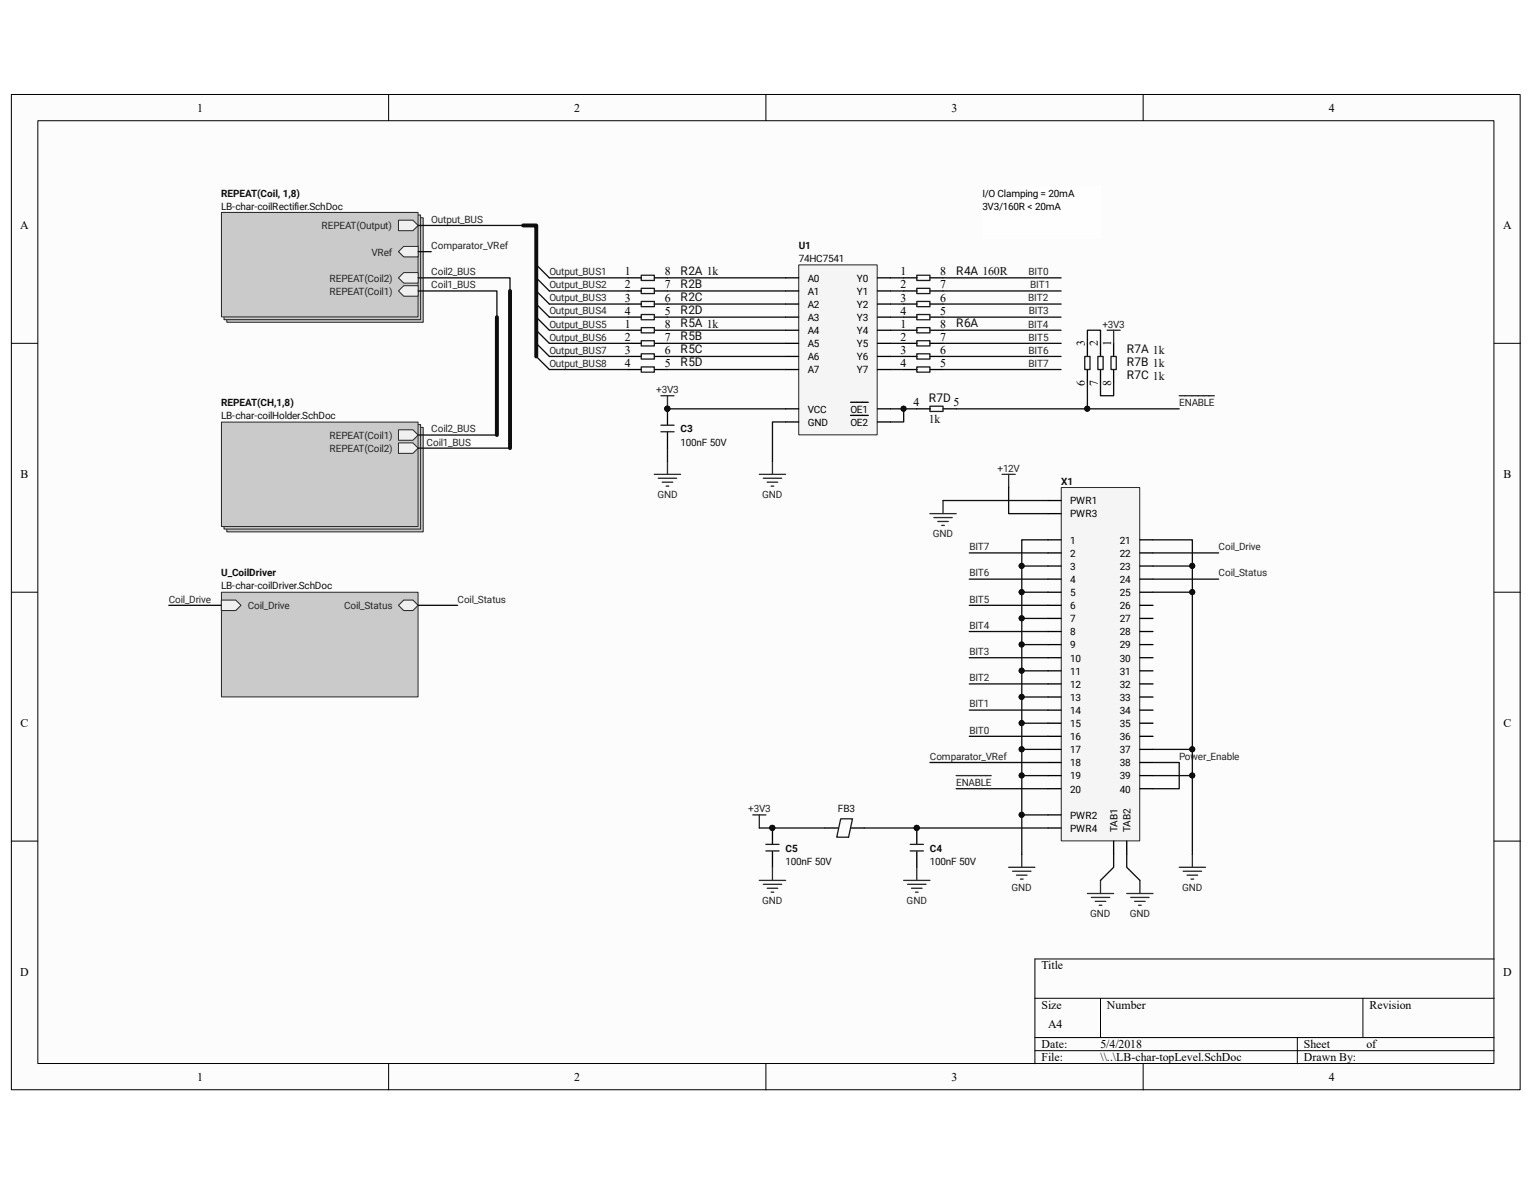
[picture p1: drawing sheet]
<svg xmlns="http://www.w3.org/2000/svg" width="279mm" height="216mm" viewBox="0 0 279 216" stroke-linecap="round" stroke-linejoin="round" font-family="sans-serif">
<path d="M2.1 17.3h275.1v181.4h-275.1z" fill="#fcfcfc"/>
<path d="M2.1 17.2h275.1v181.5h-275.1z" fill="none" stroke="#000" stroke-width=".18"/>
<path d="M6.9 22.1h265.6v171.8h-265.6z" fill="#fcfcfc"/>
<g fill="none" stroke="#000" stroke-width=".18">
<path d="M70.9 17.2v4.8M139.7 17.2v4.8M208.5 17.2v4.8M6.9 22h265.6v171.9h-265.6zM2.1 62.6h4.8M272.5 62.6h4.8M2.1 108h4.8M272.5 108h4.8M2.1 153.4h4.8M272.5 153.4h4.8M272.5 174.9h-83.8v19.1M70.9 194v4.8"/>
<path d="M139.7 194v4.8M188.7 182h83.8M188.7 189.2h83.8M188.7 191.6h83.8M200.7 182v7.2M208.5 194v4.8M236.6 189.2v4.8M248.6 182v7.2"/>
</g>
<g fill="none" stroke="#000" stroke-width=".24">
<path d="M114.6 50.7h2.3M114.6 53.1h2.3M114.6 55.4h2.3M114.6 57.8h2.3M119.3 50.7h2.4M119.3 53.1h2.4M119.3 55.4h2.4M119.3 57.8h2.4M164.8 50.7h2.4M164.8 53.1h2.4M164.8 55.4h2.4M164.8 57.8h2.4"/>
<path d="M169.6 50.7h2.4M169.6 53.1h2.4M169.6 55.4h2.4M169.6 57.8h2.4M114.6 60.2h2.3M114.6 62.6h2.3M114.6 65h2.3M114.6 67.4h2.3M119.3 60.2h2.4M119.3 62.6h2.4M119.3 65h2.4M119.3 67.4h2.4"/>
<path d="M121.7 74.6v2.8M121.7 78.9v2.8M164.8 60.2h2.4M164.8 62.6h2.4M164.8 65h2.4M164.8 67.4h2.4M167.2 74.6h2.4M169.6 60.2h2.4M169.6 62.6h2.4M169.6 65h2.4M169.6 67.4h2.4M172 74.6h2.4"/>
<path d="M198.3 62.6v2.4M198.3 67.4v2.4M200.7 62.6v2.4M200.7 67.4v2.4M203.1 62.6v2.4M203.1 67.4v2.4"/>
</g>
<g fill="none" stroke="#1c1c1c" stroke-width=".24">
<path d="M116.9 50.2h2.4v.9h-2.4zM116.9 52.6h2.4v.9h-2.4zM116.9 55h2.4v.9h-2.4zM116.9 57.4h2.4v.9h-2.4zM116.9 59.7h2.4v1h-2.4zM167.2 50.2h2.4v.9h-2.4zM167.2 52.6h2.4v.9h-2.4zM167.2 55h2.4v.9h-2.4zM167.2 57.4h2.4v.9h-2.4zM167.2 59.7h2.4v1h-2.4zM116.9 62.1h2.4v1h-2.4zM116.9 64.5h2.4v1h-2.4z"/>
<path d="M116.9 66.9h2.4v1h-2.4zM120.5 77.5h2.4M120.5 78.7h2.4M167.2 62.1h2.4v1h-2.4zM167.2 64.5h2.4v1h-2.4zM167.2 66.9h2.4v1h-2.4zM169.6 74.1h2.4v.9h-2.4zM197.8 65h1v2.4h-1zM200.2 65h1v2.4h-1zM202.6 65h1v2.4h-1z"/>
</g>
<path d="M119.3 86.5h4.8M120.1 87.2h3.3M120.8 87.9h1.9M121.5 88.6h.5M121.7 84.1v2.4M138.5 86.5h4.8M139.2 87.2h3.4M139.9 87.9h1.9M140.6 88.6h.5M140.9 84.1v2.4" fill="none" stroke="#262626" stroke-width=".24"/>
<circle cx="121.7" cy="74.5" r=".45" fill="#0e0e0e" stroke="#0e0e0e" stroke-width=".18"/>
<path d="M145.7 48.3h14.3v31h-14.3z" fill="#f5f5f5"/>
<path d="M145.7 48.3h14.3v31h-14.3z" fill="none" stroke="#262626" stroke-width=".18"/>
<g fill="none" stroke="#000" stroke-width=".24">
<path d="M143.3 50.7h2.4M143.3 53.1h2.4M143.3 55.4h2.4M143.3 57.8h2.4M160 50.7h2.4M160 53.1h2.4M160 55.4h2.4M160 57.8h2.4M143.3 74.6h2.4M143.3 60.2h2.4M143.3 62.6h2.4M143.3 65h2.4"/>
<path d="M143.3 67.4h2.4M143.3 76.9h2.4M155.1 73.4h3.2M155.1 75.7h3.2M160 74.6h2.4M160 60.2h2.4M160 62.6h2.4M160 65h2.4M160 67.4h2.4M160 76.9h2.4"/>
</g>
<path d="M120.5 72.2h2.4M121.7 72.2v2.4M201.9 60.2h2.4M203.1 60.2v2.4" fill="none" stroke="#262626" stroke-width=".24"/>
<circle cx="121.7" cy="74.5" r=".45" fill="#0e0e0e" stroke="#0e0e0e" stroke-width=".18"/>
<path d="M41.4 39.8h35.8v19h-35.8z" fill="#cacaca"/>
<path d="M41.4 39.7h35.8v19.1h-35.8z" fill="none" stroke="#262626" stroke-width=".18"/>
<path d="M40.9 39.2h35.8v19.1h-35.8z" fill="#cacaca"/>
<path d="M40.9 39.2h35.8v19.1h-35.8z" fill="none" stroke="#262626" stroke-width=".18"/>
<path d="M40.4 38.8h35.8v19h-35.8z" fill="#cacaca"/>
<path d="M40.4 38.7h35.8v19.1h-35.8z" fill="none" stroke="#262626" stroke-width=".18"/>
<path d="M72.7 40.2h2.6l1 .9-1 1h-2.6z" fill-rule="evenodd" fill="#f0f0f0"/>
<path d="M72.7 40.2h2.6l1 .9-1 1h-2.6z" fill="none" stroke="#262626" stroke-width=".18"/>
<path d="M73.6 44.9h2.7v1.9h-2.7l-.9-.9z" fill-rule="evenodd" fill="#f0f0f0"/>
<path d="M73.6 44.9h2.7v1.9h-2.7l-.9-.9z" fill="none" stroke="#262626" stroke-width=".18"/>
<path d="M73.6 52.1h2.7v1.9h-2.7l-.9-.9z" fill-rule="evenodd" fill="#f0f0f0"/>
<path d="M73.6 52.1h2.7v1.9h-2.7l-.9-.9z" fill="none" stroke="#262626" stroke-width=".18"/>
<path d="M73.6 49.7h2.7v1.9h-2.7l-.9-.9z" fill-rule="evenodd" fill="#f0f0f0"/>
<path d="M73.6 49.7h2.7v1.9h-2.7l-.9-.9z" fill="none" stroke="#262626" stroke-width=".18"/>
<path d="M97.8 57.8l2.4 2.4M97.8 55.4l2.4 2.4M97.8 53.1l2.4 2.3M97.8 50.7l2.4 2.4M97.8 48.3l2.4 2.4M97.8 65l2.4 2.4M97.8 62.6l2.4 2.4M97.8 60.2l2.4 2.4" fill="none" stroke="#0e0e0e" stroke-width=".24"/>
<path d="M215.1 72.2h6.4" fill="none" stroke="#262626" stroke-width=".24"/>
<path d="M193.6 88.9h14.3v64.4h-14.3z" fill="#f5f5f5"/>
<path d="M193.5 88.9h14.4v64.4h-14.4z" fill="none" stroke="#262626" stroke-width=".18"/>
<g fill="none" stroke="#000" stroke-width=".24">
<path d="M191.1 98.4h2.4M191.1 93.7h2.4M191.1 91.3h2.4M207.9 98.4h2.4M191.1 100.8h2.4M191.1 103.2h2.4M191.1 105.6h2.4M191.1 108h2.4M191.1 110.4h2.4M191.1 112.8h2.4M191.1 115.2h2.4M191.1 117.5h2.4"/>
<path d="M191.1 119.9h2.4M207.9 100.8h2.4M207.9 103.2h2.4M207.9 105.6h2.4M207.9 108h2.4M207.9 110.4h2.4M207.9 112.8h2.4M207.9 115.2h2.4M207.9 117.5h2.4M207.9 119.9h2.4M191.1 122.3h2.4M191.1 124.7h2.4"/>
<path d="M191.1 127.1h2.4M191.1 129.5h2.4M191.1 131.9h2.4M191.1 134.3h2.4M191.1 136.7h2.4M191.1 139h2.4M207.9 122.3h2.4M207.9 124.7h2.4M207.9 127.1h2.4M207.9 129.5h2.4M207.9 131.9h2.4M207.9 134.3h2.4"/>
<path d="M207.9 136.7h2.4M207.9 139h2.4M191.1 141.4h2.4M191.1 143.8h2.4M191.1 148.6h2.4M191.1 151h2.4M203.1 153.4v2.4M205.5 153.4v2.4M207.9 141.4h2.4M207.9 143.8h2.4"/>
</g>
<path d="M137.3 148.6h2.4M138.5 148.6v2.4M184 158.1h4.7M184.7 158.9h3.3M185.4 159.6h1.9M186.3 155.8v2.3M186.1 160.3h.5" fill="none" stroke="#262626" stroke-width=".24"/>
<path d="M41.4 78h35.8v19h-35.8z" fill="#cacaca"/>
<path d="M41.4 77.9h35.8v19.1h-35.8z" fill="none" stroke="#262626" stroke-width=".18"/>
<path d="M40.9 77.5h35.8v19h-35.8z" fill="#cacaca"/>
<path d="M40.9 77.4h35.8v19.1h-35.8z" fill="none" stroke="#262626" stroke-width=".18"/>
<path d="M40.4 77h35.8v19h-35.8z" fill="#cacaca"/>
<path d="M40.4 77h35.8v19h-35.8z" fill="none" stroke="#262626" stroke-width=".18"/>
<path d="M72.7 78.4h2.6l1 .9-1 1h-2.6z" fill-rule="evenodd" fill="#f0f0f0"/>
<path d="M72.7 78.4h2.6l1 .9-1 1h-2.6z" fill="none" stroke="#262626" stroke-width=".18"/>
<path d="M72.7 80.8h2.6l1 .9-1 1h-2.6z" fill-rule="evenodd" fill="#f0f0f0"/>
<path d="M72.7 80.8h2.6l1 .9-1 1h-2.6z" fill="none" stroke="#262626" stroke-width=".18"/>
<path d="M140.9 151v2.8M140.9 155.3v2.8M150.5 151h2.3M155.2 151h2.4M167.2 151v2.8M167.2 155.3v2.8" fill="none" stroke="#000" stroke-width=".24"/>
<g fill="#0e0e0e" stroke="#0e0e0e" stroke-width=".18">
<circle cx="167.2" cy="151" r=".45"/>
<circle cx="140.9" cy="151" r=".45"/>
</g>
<path d="M139.7 154h2.4M139.7 155.2h2.4M153.3 149.3h2.2l-.7 3.4h-2.2zM166 154h2.4M166 155.2h2.4" fill="none" stroke="#1c1c1c" stroke-width=".24"/>
<g fill="none" stroke="#262626" stroke-width=".24">
<path d="M169.6 93.7h4.8M170.3 94.4h3.4M171 95.1h1.9M171.7 95.8h.5M172 91.3v2.4M182.8 86.5h2.4M184 86.5v2.4M140.9 158.1v2.4M167.2 158.1v2.4M138.5 160.5h4.8M139.2 161.3h3.4M139.9 162h1.9"/>
<path d="M140.6 162.7h.5M164.8 160.5h4.8M165.5 161.3h3.4M166.2 162h2M167 162.7h.4M198.3 162.9h4.8M199 163.6h3.4M199.7 164.4h2M200.5 165.1h.4M200.7 160.5v2.4M205.5 162.9h4.8M206.2 163.6h3.4"/>
<path d="M206.9 164.4h1.9M207.6 165.1h.5M207.9 160.5v2.4"/>
</g>
<path d="M40.4 108h35.8v19.1h-35.8z" fill="#cacaca"/>
<path d="M40.4 108h35.8v19.1h-35.8z" fill="none" stroke="#262626" stroke-width=".18"/>
<path d="M40.4 109.4h2.6l1 1-1 .9h-2.6z" fill-rule="evenodd" fill="#f0f0f0"/>
<path d="M40.4 109.4h2.6l1 1-1 .9h-2.6z" fill="none" stroke="#262626" stroke-width=".18"/>
<path d="M72.7 110.4l.9-1h1.7l1 1-1 .9h-1.7z" fill-rule="evenodd" fill="#f0f0f0"/>
<path d="M72.7 110.4l.9-1h1.7l1 1-1 .9h-1.7z" fill="none" stroke="#262626" stroke-width=".18"/>
<path d="M174.4 141.4h6.4M215.1 158.1h4.8M215.8 158.9h3.3M216.5 159.6h1.9M217.5 155.8v2.3M217.2 160.3h.5" fill="none" stroke="#262626" stroke-width=".24"/>
<path d="M179.2 34h21.5v9.5h-21.5z" fill="#fefefe"/>
<path d="M179.2 34h21.5v9.5h-21.5z" fill="none" stroke="#fefefe" stroke-width=".18"/>
<g fill="none" stroke="#0e0e0e" stroke-width=".24">
<path d="M76.3 53.1h14.3v4.7M76.3 50.7h16.7v2.4M76.3 41.1h19.1M76.3 45.9h2.4M100.2 57.8h14.4M100.2 55.4h14.4M100.2 53.1h14.4M100.2 50.7h14.4M121.7 57.8h21.6M121.7 55.4h21.6M121.7 53.1h21.6M121.7 50.7h21.6"/>
<path d="M162.4 57.8h2.4M162.4 55.4h2.4M162.4 53.1h2.4M162.4 50.7h2.4M172 57.8h21.5M172 55.4h21.5M172 53.1h21.5M172 50.7h21.5M76.3 79.3h14.3M100.2 67.4h14.4M100.2 65h14.4M100.2 62.6h14.4"/>
<path d="M100.2 60.2h14.4M121.7 67.4h21.6M121.7 65h21.6M121.7 62.6h21.6M121.7 60.2h21.6M121.7 74.6h21.6M143.3 76.9h-2.4v7.2M162.4 74.6h4.8M162.4 67.4h2.4M162.4 65h2.4M162.4 62.6h2.4M162.4 60.2h2.4"/>
<path d="M164.8 74.6v2.3h-2.4M172 67.4h21.5M172 65h21.5M172 62.6h21.5M172 60.2h21.5M174.4 74.6h40.7M198.3 62.6v-2.4h2.4v2.4M198.3 69.8v4.8M200.7 69.8v2.4h2.4v-2.4M76.3 81.7h16.7M121.7 81.7v2.4M172 91.3h19.1"/>
<path d="M184 88.9v4.8h7.1M191.1 98.4h-4.8v57.4M210.3 98.4h7.2v57.4M30.8 110.4h9.6M76.3 110.4h7.1M176.8 100.8h14.3M176.8 105.6h14.3M176.8 110.4h14.3M176.8 115.2h14.3M176.8 119.9h14.3M186.3 103.2h4.8M186.3 108h4.8"/>
<path d="M186.3 112.8h4.8M186.3 117.5h4.8M210.3 103.2h7.2M210.3 108h7.2M210.3 100.8h11.9M210.3 105.6h11.9M169.6 139h21.5M176.8 124.7h14.3M176.8 129.5h14.3M176.8 134.3h14.3M186.3 122.3h4.8M186.3 127.1h4.8"/>
<path d="M186.3 131.9h4.8M186.3 136.7h4.8M210.3 139h4.8v4.8h-4.8M210.3 136.7h7.2M138.5 151h12M157.6 151h33.5M174.4 143.8h16.7M186.3 141.4h4.8M186.3 148.6h4.8M203.1 155.8v2.3l-2.4 2.4M205.5 155.8v2.3l2.4 2.4M210.3 141.4h7.2"/>
</g>
<g fill="#0e0e0e" stroke="#0e0e0e" stroke-width=".18">
<circle cx="198.3" cy="74.5" r=".45"/>
<circle cx="164.8" cy="74.5" r=".45"/>
<circle cx="186.3" cy="103.2" r=".45"/>
<circle cx="186.3" cy="108" r=".45"/>
<circle cx="186.3" cy="112.7" r=".45"/>
<circle cx="186.3" cy="117.5" r=".45"/>
<circle cx="186.3" cy="122.3" r=".45"/>
<circle cx="186.3" cy="127.1" r=".45"/>
<circle cx="186.3" cy="131.9" r=".45"/>
<circle cx="186.3" cy="136.6" r=".45"/>
<circle cx="186.3" cy="141.4" r=".45"/>
<circle cx="167.2" cy="151" r=".45"/>
<circle cx="186.3" cy="148.6" r=".45"/>
<circle cx="217.4" cy="103.2" r=".45"/>
<circle cx="217.4" cy="108" r=".45"/>
<circle cx="217.4" cy="141.4" r=".45"/>
<circle cx="217.4" cy="136.6" r=".45"/>
<circle cx="121.7" cy="74.5" r=".45"/>
<circle cx="140.9" cy="151" r=".45"/>
</g>
<path d="M90.6 57.8v21.5M93 53.1v28.6M95.4 41.1h2.4v23.9" fill="none" stroke="#0e0e0e" stroke-width=".72"/>
<g font-size="2.2">
<text x="35.9" y="20.4">1</text>
<text x="104.7" y="20.4">2</text>
<text x="173.5" y="20.4">3</text>
<text x="242.4" y="20.4">4</text>
<text x="3.7" y="41.8">A</text>
<text x="274.1" y="41.8">A</text>
<text x="114" y="50.2">1</text>
<text x="114" y="52.6">2</text>
<text x="121.2" y="50.2">8</text>
<text x="121.2" y="52.6">7</text>
<text x="164.2" y="50.2">1</text>
<text x="164.2" y="52.6">2</text>
<text x="171.5" y="50.2">8</text>
<text x="171.5" y="52.6">7</text>
<text x="114" y="55">3</text>
<text x="114" y="57.4">4</text>
<text x="114" y="59.7">1</text>
<text x="121.2" y="55">6</text>
<text x="121.2" y="57.4">5</text>
<text x="121.2" y="59.7">8</text>
<text x="164.2" y="55">3</text>
<text x="164.2" y="57.4">4</text>
<text x="164.2" y="59.7">1</text>
<text x="171.5" y="55">6</text>
<text x="171.5" y="57.4">5</text>
<text x="171.5" y="59.7">8</text>
<text x="114" y="62.1">2</text>
<text x="114" y="64.5">3</text>
<text x="121.2" y="62.1">7</text>
<text x="121.2" y="64.5">6</text>
<text x="164.2" y="62.1">2</text>
<text x="164.2" y="64.5">3</text>
<text x="171.5" y="62.1">7</text>
<text x="171.5" y="64.5">6</text>
<text x="197.9" y="63.1" transform="rotate(-90 197.9 63.1)">3</text>
<text x="200.2" y="63.1" transform="rotate(-90 200.2 63.1)">2</text>
<text x="202.6" y="63.1" transform="rotate(-90 202.6 63.1)">1</text>
<text x="114" y="66.9">4</text>
<text x="121.2" y="66.9">5</text>
<text x="164.2" y="66.9">4</text>
<text x="171.5" y="66.9">5</text>
<text x="197.9" y="70.4" transform="rotate(-90 197.9 70.4)">6</text>
<text x="200.2" y="70.4" transform="rotate(-90 200.2 70.4)">7</text>
<text x="202.6" y="70.4" transform="rotate(-90 202.6 70.4)">8</text>
<text x="166.6" y="74.1">4</text>
<text x="173.9" y="74.1">5</text>
<text x="3.8" y="87.2">B</text>
<text x="274.2" y="87.2">B</text>
<text x="3.8" y="132.6">C</text>
<text x="274.2" y="132.6">C</text>
<text x="3.7" y="178">D</text>
<text x="189.9" y="176.8">Title</text>
<text x="274.1" y="178">D</text>
<text x="189.9" y="183.9">Size</text>
<text x="201.9" y="183.9">Number</text>
<text x="249.8" y="183.9">Revision</text>
<text x="189.9" y="191.1">Date:</text>
<text x="191.1" y="187.5">A4</text>
<text x="200.7" y="191.1">5/4/2018</text>
<text x="237.8" y="191.1">Sheet</text>
<text x="249.2" y="191.1">of</text>
<text x="35.9" y="197.1">1</text>
<text x="104.7" y="197.1">2</text>
<text x="173.5" y="197.1">3</text>
<text x="189.9" y="193.5">File:</text>
<text x="200.7" y="193.5">\\..\LB-char-topLevel.SchDoc</text>
<text x="237.8" y="193.5">Drawn By:</text>
<text x="242.4" y="197.1">4</text>
</g>
<g font-size="2.2" fill="#0e0e0e">
<text x="124.1" y="50.1">R2A 1k</text>
<text x="124.1" y="52.5">R2B</text>
<text x="174.4" y="50.1">R4A 160R</text>
<text x="124.1" y="54.9">R2C</text>
<text x="124.1" y="57.2">R2D</text>
<text x="124.1" y="59.6">R5A 1k</text>
<text x="174.4" y="59.6">R6A</text>
<text x="124.1" y="62">R5B</text>
<text x="124.1" y="64.4">R5C</text>
<text x="205.5" y="64.4">R7A 1k</text>
<text x="124.1" y="66.8">R5D</text>
<text x="205.5" y="66.8">R7B 1k</text>
<text x="205.5" y="69.2">R7C 1k</text>
<text x="169.4" y="77.2">1k</text>
<text x="169.4" y="73.2">R7D</text>
</g>
<g font-size="1.8" fill="#0e0e0e">
<text x="40.3" y="35.9">REPEAT(Coil, 1,8)</text>
<text x="40.3" y="38.2">LB-char-coilRectifier.SchDoc</text>
<text x="145.7" y="45.4">U1</text>
<text x="145.7" y="47.8">74HC7541</text>
<text x="40.3" y="74">REPEAT(CH,1,8)</text>
<text x="40.3" y="76.5">LB-char-coilHolder.SchDoc</text>
<text x="124.1" y="78.8">C3</text>
<text x="124.1" y="81.2">100nF 50V</text>
<text x="193.5" y="88.4">X1</text>
<text x="40.3" y="105.1">U_CoilDriver</text>
<text x="40.3" y="107.5">LB-char-coilDriver.SchDoc</text>
<text x="152.8" y="148.1">FB3</text>
<text x="143.3" y="155.3">C5</text>
<text x="169.6" y="155.3">C4</text>
<text x="143.3" y="157.6">100nF 50V</text>
<text x="169.6" y="157.6">100nF 50V</text>
</g>
<g font-size="1.8">
<text x="179.2" y="35.9">I/O Clamping = 20mA</text>
<text x="179.2" y="38.2">3V3/160R &lt; 20mA</text>
<text x="147.3" y="51.4">A0</text>
<text x="147.3" y="53.8">A1</text>
<text x="156.3" y="53.8">Y1</text>
<text x="156.3" y="51.4">Y0</text>
<text x="147.3" y="56.1">A2</text>
<text x="147.3" y="58.5">A3</text>
<text x="156.3" y="58.5">Y3</text>
<text x="156.3" y="56.1">Y2</text>
<text x="147.3" y="60.9">A4</text>
<text x="147.3" y="63.3">A5</text>
<text x="147.3" y="65.7">A6</text>
<text x="156.3" y="65.7">Y6</text>
<text x="156.3" y="63.3">Y5</text>
<text x="156.3" y="60.9">Y4</text>
<text x="147.3" y="68.1">A7</text>
<text x="156.3" y="68.1">Y7</text>
<text x="147.3" y="77.6">GND</text>
<text x="147.3" y="75.3">VCC</text>
<text x="155.1" y="75.3">OE1</text>
<text x="155.1" y="77.6">OE2</text>
<text x="195.2" y="94.4">PWR3</text>
<text x="195.2" y="92">PWR1</text>
<text x="195.2" y="99.1">1</text>
<text x="195.2" y="101.5">2</text>
<text x="204.2" y="99.1">21</text>
<text x="204.2" y="101.5">22</text>
<text x="195.2" y="103.9">3</text>
<text x="195.2" y="106.3">4</text>
<text x="204.2" y="103.9">23</text>
<text x="204.2" y="106.3">24</text>
<text x="195.2" y="108.7">5</text>
<text x="195.2" y="111.1">6</text>
<text x="195.2" y="113.5">7</text>
<text x="204.2" y="108.7">25</text>
<text x="204.2" y="111.1">26</text>
<text x="204.2" y="113.5">27</text>
<text x="195.2" y="115.9">8</text>
<text x="195.2" y="118.2">9</text>
<text x="204.2" y="115.9">28</text>
<text x="204.2" y="118.2">29</text>
<text x="195.2" y="120.6">10</text>
<text x="195.2" y="123">11</text>
<text x="195.2" y="125.4">12</text>
<text x="204.2" y="120.6">30</text>
<text x="204.2" y="123">31</text>
<text x="204.2" y="125.4">32</text>
<text x="195.2" y="127.8">13</text>
<text x="195.2" y="130.2">14</text>
<text x="204.2" y="127.8">33</text>
<text x="204.2" y="130.2">34</text>
<text x="195.2" y="132.6">15</text>
<text x="195.2" y="135">16</text>
<text x="195.2" y="137.4">17</text>
<text x="204.2" y="132.6">35</text>
<text x="204.2" y="135">36</text>
<text x="204.2" y="137.4">37</text>
<text x="195.2" y="139.7">18</text>
<text x="195.2" y="142.1">19</text>
<text x="204.2" y="139.7">38</text>
<text x="204.2" y="142.1">39</text>
<text x="195.2" y="144.5">20</text>
<text x="195.2" y="149.3">PWR2</text>
<text x="204.2" y="144.5">40</text>
<text x="195.2" y="151.7">PWR4</text>
<text x="203.8" y="151.7" transform="rotate(-90 203.8 151.7)">TAB1</text>
<text x="206.2" y="151.7" transform="rotate(-90 206.2 151.7)">TAB2</text>
</g>
<g font-size="1.8" fill="#262626">
<text x="58.6" y="41.8">REPEAT(Output)</text>
<text x="78.7" y="40.6">Output_BUS</text>
<text x="67.7" y="46.6">VRef</text>
<text x="78.7" y="45.4">Comparator_VRef</text>
<text x="60.1" y="53.8">REPEAT(Coil1)</text>
<text x="60.1" y="51.4">REPEAT(Coil2)</text>
<text x="78.7" y="50.2">Coil2_BUS</text>
<text x="78.7" y="52.6">Coil1_BUS</text>
<text x="100.2" y="50.2">Output_BUS1</text>
<text x="100.2" y="52.6">Output_BUS2</text>
<text x="187.6" y="50.2">BIT0</text>
<text x="187.9" y="52.6">BIT1</text>
<text x="100.2" y="54.9">Output_BUS3</text>
<text x="100.2" y="57.3">Output_BUS4</text>
<text x="100.2" y="59.7">Output_BUS5</text>
<text x="187.5" y="54.9">BIT2</text>
<text x="187.5" y="59.7">BIT4</text>
<text x="187.6" y="57.3">BIT3</text>
<text x="201" y="59.7">+3V3</text>
<text x="100.2" y="62.1">Output_BUS6</text>
<text x="100.2" y="64.5">Output_BUS7</text>
<text x="187.6" y="62.1">BIT5</text>
<text x="187.6" y="64.5">BIT6</text>
<text x="100.2" y="66.9">Output_BUS8</text>
<text x="119.7" y="71.7">+3V3</text>
<text x="187.6" y="66.9">BIT7</text>
<text x="215.1" y="74">ENABLE</text>
<text x="60.1" y="80.1">REPEAT(Coil1)</text>
<text x="60.1" y="82.4">REPEAT(Coil2)</text>
<text x="77.8" y="81.2">Coil1_BUS</text>
<text x="78.7" y="78.8">Coil2_BUS</text>
<text x="181.9" y="86">+12V</text>
<text x="119.9" y="90.8">GND</text>
<text x="139" y="90.8">GND</text>
<text x="170.1" y="98">GND</text>
<text x="176.8" y="100.3">BIT7</text>
<text x="222.2" y="100.3">Coil_Drive</text>
<text x="176.8" y="105.1">BIT6</text>
<text x="222.2" y="105.1">Coil_Status</text>
<text x="30.8" y="109.9">Coil_Drive</text>
<text x="45.2" y="111.1">Coil_Drive</text>
<text x="62.7" y="111.1">Coil_Status</text>
<text x="83.4" y="109.9">Coil_Status</text>
<text x="176.8" y="109.9">BIT5</text>
<text x="176.8" y="119.4">BIT3</text>
<text x="176.8" y="114.7">BIT4</text>
<text x="176.8" y="124.2">BIT2</text>
<text x="176.8" y="129">BIT1</text>
<text x="176.8" y="133.8">BIT0</text>
<text x="169.6" y="138.6">Comparator_VRef</text>
<text x="174.4" y="143.3">ENABLE</text>
<text x="215.1" y="138.6">Power_Enable</text>
<text x="136.4" y="148.1">+3V3</text>
<text x="139" y="164.8">GND</text>
<text x="165.4" y="164.8">GND</text>
<text x="184.5" y="162.4">GND</text>
<text x="198.8" y="167.2">GND</text>
<text x="206" y="167.2">GND</text>
<text x="215.6" y="162.4">GND</text>
</g>
</svg>
